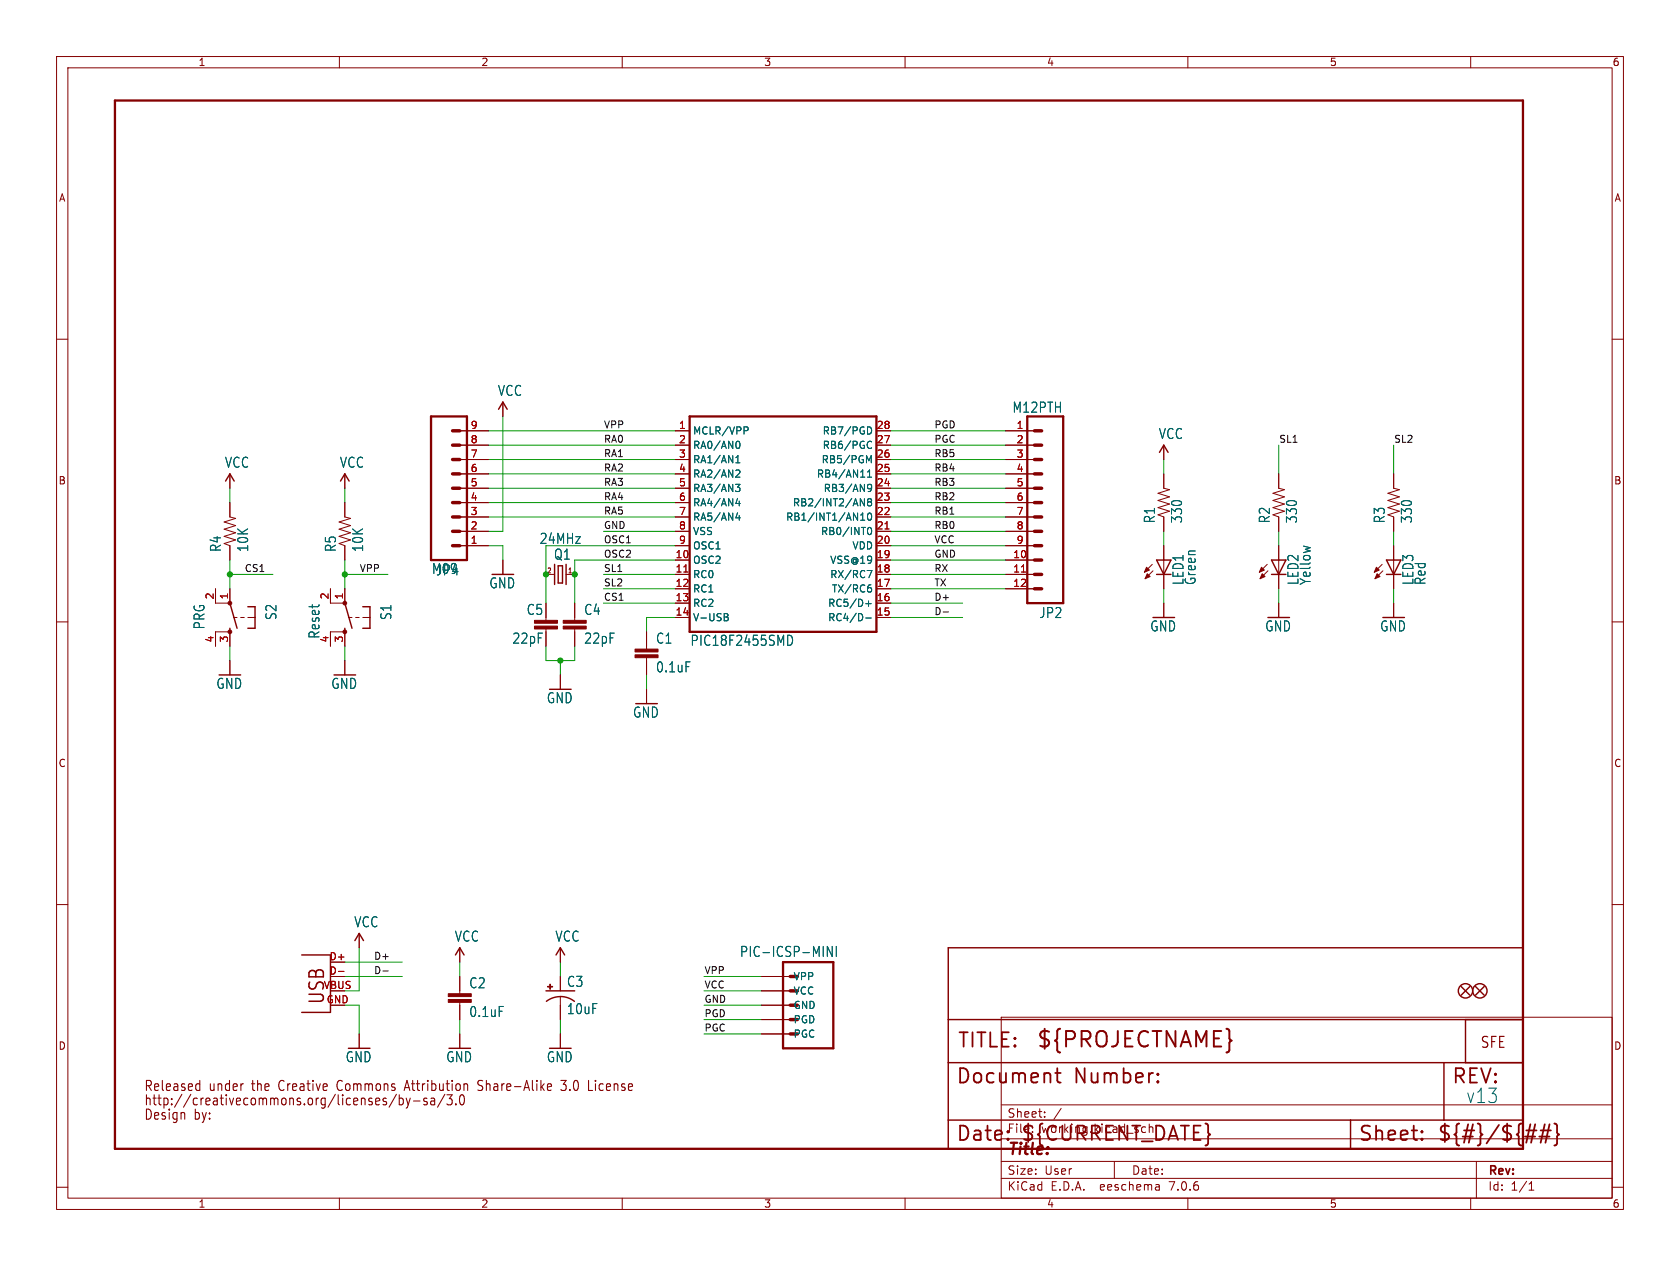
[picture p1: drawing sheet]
<svg xmlns="http://www.w3.org/2000/svg" width="297mm" height="224mm" viewBox="0 0 297 224" stroke-linecap="round" stroke-linejoin="round" font-family="sans-serif">
<g fill="none" stroke="#840000" stroke-width=".18">
<path d="M10 10h277v203.9h-277zM12 12h273v199.9h-273zM60 10v2M110 10v2M160 10v2M210 10v2M260 10v2M10 60h2M285 60h2M81.3 78.7h5.1M81.3 76.2h5.1M88.9 71.1v2.6"/>
<path d="M119.4 78.7h2.5M119.4 76.2h2.5M154.9 78.7h2.6M154.9 76.2h2.6M177.8 78.7h5.1M177.8 76.2h5.1M205.7 78.7v2.6M40.6 83.8v2.6M40.6 88.9v2.5l1.1 .3-2.1 .6 2.1 .7-2.1 .6 2.1 .6-2.1 .7 2.1 .6-2.1 .6 1 .4v2.6M61 83.8v2.6M61 88.9v2.5l1 .3-2.1 .6 2.1 .7-2.1 .6 2.1 .6-2.1 .7 2.1 .6-2.1 .6 1.1 .4v2.6M81.3 96.5h5.1"/>
<path d="M81.3 94h5.1M81.3 91.4h5.1M81.3 88.9h5.1M81.3 86.4h5.1M81.3 83.8h5.1M81.3 81.3h5.1M88.9 99.1v2.5M119.4 96.5h2.5M119.4 94h2.5M119.4 91.4h2.5M119.4 88.9h2.5M119.4 86.4h2.5"/>
<path d="M119.4 83.8h2.5M119.4 81.3h2.5M119.4 99.1h2.5M154.9 96.5h2.6M154.9 94h2.6M154.9 91.4h2.6M154.9 88.9h2.6M154.9 86.4h2.6M154.9 83.8h2.6M154.9 81.3h2.6M154.9 99.1h2.6M177.8 96.5h5.1"/>
<path d="M177.8 94h5.1M177.8 91.4h5.1M177.8 88.9h5.1M177.8 86.4h5.1M177.8 83.8h5.1M177.8 81.3h5.1M177.8 99.1h5.1M203.7 99.8l-1.4 1.4M205.7 83.8v2.6l1.1 .2-2.1 .6 2.1 .7-2.1 .6 2.1 .7-2.1 .6 2.1 .6-2.1 .7 1 .3v2.6M205.7 96.5v7.6M224 99.8l-1.4 1.4M226.1 83.8v2.6l1 .2-2.1 .6 2.1 .7-2.1 .6 2.1 .7-2.1 .6 2.1 .6-2.1 .7 1.1 .3v2.6"/>
<path d="M226.1 96.5v7.6M244.3 99.8l-1.3 1.4M246.4 83.8v2.6l1 .2-2 .6 2 .7-2 .6 2 .7-2 .6 2 .6-2 .7 1 .3v2.6M246.4 96.5v7.6M10 110h2M38.1 104.1v2.6h2.5v-2.6M38.1 114.3v-2.5h2.5v2.5M40.6 116.8v2.6M41.3 109.2h.6M42.5 109.2h.7M43.8 109.2h1.3M58.4 104.1v2.6h2.6v-2.6"/>
<path d="M58.4 114.3v-2.5h2.6v2.5M61 116.8v2.6M61.6 109.2h.6M62.9 109.2h.6M64.1 109.2h1.3M96.5 101.6h1.5M96.5 106.7v3M96.5 111.3v3M99.1 119.4v2.5M100.1 101.6h1.5M101.6 101.6h.1M101.6 106.7v3"/>
<path d="M101.6 111.3v3M114.3 111.8v3M114.3 116.3v3.1M119.4 101.6h2.5M119.4 106.7h2.5M119.4 109.2h2.5M119.4 104.1h2.5M154.9 101.6h2.6M154.9 106.7h2.6M154.9 109.2h2.6M154.9 104.1h2.6M177.8 101.6h5.1"/>
<path d="M177.8 104.1h5.1M203.8 101l-1.4 1.4M205.7 106.7v2.5M224.2 101l-1.4 1.4M226.1 106.7v2.5M244.5 101l-1.4 1.4M246.4 106.7v2.5M285 110h2M114.3 121.9v2.6M10 160h2M285 160h2M58.4 172.7h2.6"/>
<path d="M63.5 165.1v2.5M81.3 167.6v2.6M81.3 172.7v3.1M81.3 177.3v3M99.1 167.6v2.6M99.1 172.7v2.6M99.1 176.3v4M134.6 172.7h5.1M134.6 175.3h5.1M134.6 177.8h5.1M177 179.9h108v32h-108zM63.5 182.9v2.5"/>
<path d="M81.3 182.9v2.5M99.1 182.9v2.5M134.6 180.3h5.1M134.6 182.9h5.1M177 195.4h108M184.7 197.5v.1M184.7 196.7v.1M187.6 196l-1.3 2M10 210h2M60 211.9v2M110 211.9v2M160 211.9v2"/>
<path d="M177 208.4h108M177 205.4h108M177 201.4h108M197 205.4v3M204.9 209.6l.1 .9M205 210.4l-.2 .1M205 209.9h-.2M210 211.9v2M260 211.9v2M261 205.4v6.5M270.3 210.5h.9M270.3 209.4l.4-.4v1.5"/>
<path d="M285 210h2"/>
</g>
<g fill="none" stroke="#840000" stroke-width=".25">
<path d="M88.1 72.4l.8-1.3 .8 1.3M39.9 85.1l.7-1.3 .8 1.3M60.2 85.1l.8-1.3 .7 1.3M98 99.8v3.6M100.1 99.8v3.6M204.5 99.1h2.5l-1.3 2.5zM205 80l.7-1.3 .8 1.3M224.8 99.1h2.5l-1.2 2.5zM245.1 99.1h2.5l-1.2 2.5zM40.6 106.7l1.3 4.4M40.6 111.1v.7M43.8 107.3h1.3v3.8h-1.3"/>
<path d="M61 106.7l1.2 4.4M61 111.1v.7M64.1 107.3h1.3v3.8h-1.3M98.7 100.1v3h.7v-3M204.5 101.6h2.5M224.8 101.6h2.5M245.1 101.6h2.5M53.3 168.9h5.1v10.2h-5.1M62.7 166.4l.8-1.3 .8 1.3M80.5 168.9l.8-1.3 .7 1.3M96.5 175.3h5.1M96.6 177.1a4.1 4.1 0 0 1 4.9 0"/>
<path d="M98.3 168.9l.8-1.3 .7 1.3M167.6 167.6h101.6v35.6h-101.6zM258.3 174.5l1.5 1.5M259.8 174.5l-1.5 1.5M260.9 174.5l1.5 1.5M262.4 174.5l-1.5 1.5M167.6 198.1h101.6M167.6 180.3h101.6M167.6 188h101.6M238.8 198.1v5.1M255.3 188v10.1M259.1 180.3v7.7"/>
<circle cx="259.1" cy="175.3" r="1.27"/>
<circle cx="261.6" cy="175.3" r="1.27"/>
</g>
<g fill="none" stroke="#840000" stroke-width=".32">
<path d="M186.5 189.8h1M186.9 188.9v2.2l.1 .3 .5 .1M204.7 191.2l.1 .2-.1 .1M204.7 191.2l-.1 .2 .1 .1M204.7 189.9v.2M204.7 191.2v.3M204.7 189.9l.1 .1-.1 .1M204.7 189.9l-.1 .1 .1 .1M269.8 199.9h1.8M271.4 198.9l-.7 3.2M272.4 199.9h1.8M273.1 198.9l-.7 3.2"/>
<path d="M273.9 198.9l-.7 3.2M274.8 198.7l.3 .2 .2 .2v1.2l.3 .4-.3 .3v1.2l-.2 .3-.3 .1M178.2 201.4l.1 .1-.1 .1M251.4 201.4l.1 .1-.1 .1M251.4 201.4l-.1 .1 .1 .1M251.4 200.1v.2M251.4 201.4v.2M251.4 200.1l.1 .1-.1 .1M251.4 200.1l-.1 .1 .1 .1M269.6 201h1.8M272.1 201h1.8"/>
</g>
<path d="M156.5 93.6h.7M120.9 101.2h.7M180.6 101.2h.7M59.8 171.8h1" fill="none" stroke="#a90000" stroke-width=".18"/>
<g fill="#840000" stroke="#840000" stroke-width=".18">
<path d="M96.8 174.5h.9v.1h-.9z"/>
<path d="M97.2 174.1h.1v.9h-.1z"/>
<path d="M99.6 110.7h4v.6h-4z"/>
<path d="M99.6 109.7h4v.5h-4z"/>
<path d="M94.5 110.7h4.1v.6h-4.1z"/>
<path d="M94.5 109.7h4.1v.5h-4.1z"/>
<path d="M79.2 176.8h4.1v.5h-4.1z"/>
<path d="M79.2 175.8h4.1v.5h-4.1z"/>
<path d="M112.3 115.8h4v.5h-4z"/>
<path d="M112.3 114.8h4v.5h-4z"/>
<path d="M223 100.3l.5 .5-.9 .4z"/>
<path d="M223.1 101.5l.5 .5-.8 .4z"/>
<path d="M243.3 100.3l.5 .5-.8 .4z"/>
<path d="M243.5 101.5l.5 .5-.9 .4z"/>
<path d="M202.7 100.3l.5 .5-.9 .4z"/>
<path d="M202.8 101.5l.5 .5-.9 .4z"/>
<circle cx="40.6" cy="106.7" r=".33"/>
<circle cx="40.6" cy="111.8" r=".33"/>
<circle cx="61" cy="106.7" r=".33"/>
<circle cx="61" cy="111.8" r=".33"/>
</g>
<g fill="none" stroke="#840000" stroke-width=".19">
<path d="M34.9 191.7l.4 .1M35.3 191.1v1.8M35.3 192.8l-.4 .1M70.1 193.6l-1.3 2.2M70.6 193.6v1.8M70.6 194.3l.4-.1 .3 .4v.5l-.1 .2h-.6M71.6 192.4h.7M71.8 194.2l.4 1.2M72 191.1l-.6 1.8M72.2 195.4l-.2 .4-.2 .2M72.5 194.2l-.3 1.2M73.1 194.7h1.2"/>
<path d="M75.5 194.3l-.4-.1a.31 .31 0 0 0-.2 .3 .31 .31 0 0 0 .2 .3h.2a.31 .31 0 0 1 .3 .3 .31 .31 0 0 1-.3 .3l-.4-.1M76.2 194.3h.6v1.1M76.8 194.7h-.5a.37 .37 0 0 0-.2 .4 .37 .37 0 0 0 .2 .3l.5-.1M78.6 193.6l-1.3 2.2M79.9 193.6l-.5 .7a.41 .41 0 0 1 .5 .4l-.1 .6-.6 .1-.2-.1M80.6 195.3v.1M81.3 194l-.1 .7 .2 .6 .2 .1 .3-.1 .1-.2v-1.1M84.5 192.8l.5 .1M85.1 191.1h-.3l-.3 .3 .1 .5 .4 .1M97.3 191.7l.1 .1 .1 .3-.7 .2M97.4 192.8l-.1 .1M99.2 192.7l.2 .2 .5-.1"/>
<path d="M99.2 191.1h.9l-.5 .7 .3 .1M104 192.9h.8"/>
</g>
<path d="M20.3 17.8h248.9v185.4h-248.9zM76.2 73.7h6.3v25.4h-6.3zM121.9 73.7h33v38.1h-33zM181.6 73.7h6.4v33h-6.4zM138.4 170.2h8.9v15.2h-8.9z" fill="none" stroke="#840000" stroke-width=".41"/>
<g fill="none" stroke="#840000" stroke-width=".61">
<path d="M80 78.7h1.3M80 76.2h1.3M182.9 78.7h1.2M182.9 76.2h1.2M80 96.5h1.3M80 94h1.3M80 91.4h1.3M80 88.9h1.3M80 86.4h1.3M80 83.8h1.3M80 81.3h1.3M182.9 96.5h1.2"/>
<path d="M182.9 94h1.2M182.9 91.4h1.2M182.9 88.9h1.2M182.9 86.4h1.2M182.9 83.8h1.2M182.9 81.3h1.2M182.9 99.1h1.2M182.9 101.6h1.2M182.9 104.1h1.2M139.7 182.9h1.3M139.7 180.3h1.3"/>
</g>
<g fill="none" stroke="#006464" stroke-width=".18">
<path d="M130.3 78.1l.1-.1a.68 .68 0 0 1 .4 .7 .68 .68 0 0 1-.4 .6h-.1M131.5 75.5h.5l.3 .3-.2 .3-.6 .1M153.4 75.5a.64 .64 0 0 1 .7 .6 .64 .64 0 0 1-.7 .7M153.5 78.1l.3-.1 .3 .2M154.1 79.2l-.3 .1h-.3M130 85.7h.8l-.4 .5 .4 .1v.4l-.2 .2h-.4M130.1 81.9h.7M130.1 81l.4-.4v1.3M130.3 83.1l.4 .1 .1 .3-.8 .9h.8M130.4 88.1l-.3 1h.8M130.4 90.7l-.3 .9h.8M130.7 88.6v.9"/>
<path d="M130.7 91.2v.8M152.1 88.2l.7 1.3v-1.3M152.2 92h.7M152.2 91.1l.3-.4v1.3M153.4 84.4h.7M153.4 83.5l.3-.4v1.3M153.4 85.8l.2-.1 .4 .1a.84 .84 0 0 1-.3 1.1h-.2M153.5 90.9l.2-.2a.68 .68 0 0 1 .4 .7 .68 .68 0 0 1-.4 .6l-.2-.1-.1-.4zM153.5 93.4l.2-.1a.68 .68 0 0 1 .4 .6 .68 .68 0 0 1-.4 .7l-.2-.2-.1-.3zM153.6 88.8l-.2-.3 .2-.3h.2l.3 .3-.3 .3M153.6 88.8l-.2 .2v.4l.2 .1 .4-.1 .1-.2v-.2l-.3-.2M153.6 88.8h.2"/>
<path d="M153.6 81.5l.4-.9v1.3M154.1 86.2l-.3 .3-.4-.2M128 108.5l.6 .2 .1 .2-.2 .2M128 109.1h.5M128.5 109.1l.3 .3-.1 .3-.7 .1M139.3 112.4a.94 .94 0 0 1 .8 .6 .94 .94 0 0 1-.3 1.1h-.5zM153.1 109.3h.9M153.1 106.8h.9M153.3 100.9h.9l-.6 1.3M153.5 106.3v1M153.6 103.9l.4 .1 .1 .2-.1 .4-.4 .1M153.7 103.4h.3"/>
<path d="M147.1 167.4v1.8l-.8-1.8v1.8M147.8 167.4v1.8"/>
</g>
<path d="M166.7 108.2h1M67.7 171.7h.9" fill="none" stroke="#0f0f0f" stroke-width=".18"/>
<g fill="none" stroke="#009600" stroke-width=".18">
<path d="M86.4 78.7h33M86.4 76.2h33M88.9 73.7v20.3h-2.5M157.5 78.7h20.3M157.5 76.2h20.3M226.1 78.7v5.1M246.4 78.7v5.1M40.6 86.4v2.5M40.6 99.1v5M61 86.4v2.5M61 99.1v5M86.4 96.5h2.5v2.6"/>
<path d="M86.4 83.8h33M86.4 86.4h33M86.4 81.3h33M86.4 88.9h33M86.4 91.4h33M106.7 94h12.7M119.4 96.5h-22.9v10.2M119.4 99.1h-17.8v7.6M157.5 96.5h20.3M157.5 99.1h20.3M157.5 83.8h20.3M157.5 86.4h20.3"/>
<path d="M157.5 81.3h20.3M157.5 88.9h20.3M157.5 94h20.3M157.5 91.4h20.3M205.7 81.3v2.5M205.7 94v2.5M226.1 94v2.5M246.4 94v2.5M40.6 101.6h7.7M40.6 114.3v2.5M61 101.6h7.6M61 114.3v2.5"/>
<path d="M96.5 114.3v2.5h5.1v-2.5M99.1 116.8v2.6M106.7 106.7h12.7M106.7 104.1h12.7M106.7 101.6h12.7M114.3 119.4v2.5M119.4 109.2h-5.1v2.6M157.5 106.7h12.7M157.5 109.2h12.7M157.5 104.1h20.3M157.5 101.6h20.3M205.7 104.1v2.6"/>
<path d="M226.1 104.1v2.6M246.4 104.1v2.6M61 177.8h2.5v5.1M61 170.2h10.1M61 172.7h10.1M63.5 167.6v7.7h-2.5M81.3 170.2v2.5M99.1 170.2v2.5M124.5 175.3h10.1M124.5 177.8h10.1M124.5 172.7h10.1M81.3 180.3v2.6"/>
<path d="M99.1 180.3v2.6M124.5 180.3h10.1M124.5 182.9h10.1"/>
</g>
<g fill="#009600" stroke="#009600" stroke-width=".18">
<circle cx="101.6" cy="101.6" r=".46"/>
<circle cx="99.1" cy="116.8" r=".46"/>
<circle cx="96.5" cy="101.6" r=".46"/>
<circle cx="61" cy="101.6" r=".46"/>
<circle cx="40.6" cy="101.6" r=".46"/>
</g>
<text font-size="3.8" fill="#840000" x="183.1" y="185.7">${PROJECTNAME}</text>
<g font-size="3.5" fill="#840000">
<text x="57.7" y="177.8" transform="rotate(-90 57.7 177.8)">USB</text>
<text x="169.2" y="185.7">TITLE:</text>
<text x="168.9" y="192.1">Document</text>
<text x="189.9" y="192.1">Number:</text>
<text x="256.5" y="192.1">REV:</text>
<text x="168.9" y="202.2">Date:</text>
<text x="180.3" y="202.2">${CURRENT_DATE}</text>
<text x="240" y="202.2">Sheet:</text>
<text x="254" y="202.2">${#}/${##}</text>
</g>
<text font-size="3.5" fill="#0000c2" x="259.1" y="195.3">v13</text>
<text font-size="2.8" fill="#840000" x="178" y="204.8">Title:</text>
<text font-size="2.7" fill="#840000" x="261.6" y="185.6">SFE</text>
<g font-size="2.5" fill="#006464">
<text x="87.9" y="70.2">VCC</text>
<text x="178.9" y="73.2">M12PTH</text>
<text x="204.8" y="77.9">VCC</text>
<text x="39.7" y="82.9">VCC</text>
<text x="60" y="82.9">VCC</text>
<text x="204.4" y="92.7" transform="rotate(-90 204.4 92.7)">R1</text>
<text x="209.2" y="92.7" transform="rotate(-90 209.2 92.7)">330</text>
<text x="224.7" y="92.7" transform="rotate(-90 224.7 92.7)">R2</text>
<text x="229.5" y="92.7" transform="rotate(-90 229.5 92.7)">330</text>
<text x="245" y="92.7" transform="rotate(-90 245 92.7)">R3</text>
<text x="249.8" y="92.7" transform="rotate(-90 249.8 92.7)">330</text>
<text x="39.3" y="97.7" transform="rotate(-90 39.3 97.7)">R4</text>
<text x="44.1" y="97.7" transform="rotate(-90 44.1 97.7)">10K</text>
<text x="59.6" y="97.7" transform="rotate(-90 59.6 97.7)">R5</text>
<text x="64.4" y="97.7" transform="rotate(-90 64.4 97.7)">10K</text>
<text x="77" y="102">JP4</text>
<text x="95.3" y="96.4">24MHz</text>
<text x="97.8" y="99.2">Q1</text>
<text x="86.4" y="104.3">GND</text>
<text x="209.4" y="103.6" transform="rotate(-90 209.4 103.6)">LED1</text>
<text x="211.6" y="103.6" transform="rotate(-90 211.6 103.6)">Green</text>
<text x="229.8" y="103.6" transform="rotate(-90 229.8 103.6)">LED2</text>
<text x="231.9" y="103.6" transform="rotate(-90 231.9 103.6)">Yellow</text>
<text x="250.1" y="103.6" transform="rotate(-90 250.1 103.6)">LED3</text>
<text x="252.2" y="103.6" transform="rotate(-90 252.2 103.6)">Red</text>
<text x="36.4" y="111.4" transform="rotate(-90 36.4 111.4)">PRG</text>
<text x="49.1" y="109.8" transform="rotate(-90 49.1 109.8)">S2</text>
<text x="56.7" y="113.1" transform="rotate(-90 56.7 113.1)">Reset</text>
<text x="69.4" y="109.8" transform="rotate(-90 69.4 109.8)">S1</text>
<text x="93" y="109">C5</text>
<text x="103.2" y="109">C4</text>
<text x="183.6" y="109.5">JP2</text>
<text x="203.3" y="111.9">GND</text>
<text x="223.6" y="111.9">GND</text>
<text x="243.9" y="111.9">GND</text>
<text x="90.5" y="114.1">22pF</text>
<text x="103.2" y="114.1">22pF</text>
<text x="115.9" y="114.1">C1</text>
<text x="115.9" y="119.1">0.1uF</text>
<text x="122" y="114.4">PIC18F2455SMD</text>
<text x="38.2" y="122.1">GND</text>
<text x="58.5" y="122.1">GND</text>
<text x="96.6" y="124.6">GND</text>
<text x="111.8" y="127.1">GND</text>
<text x="62.5" y="164.2">VCC</text>
<text x="80.3" y="166.8">VCC</text>
<text x="98.1" y="166.8">VCC</text>
<text x="130.7" y="169.5">PIC-ICSP-MINI</text>
<text x="82.9" y="175">C2</text>
<text x="100.1" y="174.8">C3</text>
<text x="100.1" y="179.6">10uF</text>
<text x="82.9" y="180.1">0.1uF</text>
<text x="61" y="188.1">GND</text>
<text x="78.8" y="188.1">GND</text>
<text x="96.6" y="188.1">GND</text>
</g>
<g font-size="2.5" fill="#840000">
<text x="25.4" y="193.2">Released</text>
<text x="25.4" y="195.8">http://creativecommons.org/licenses/by-sa/3.0</text>
<text x="37" y="193.2">under</text>
<text x="44.7" y="193.2">the</text>
<text x="49.7" y="193.2">Creative</text>
<text x="60.2" y="193.2">Commons</text>
<text x="72.5" y="193.2">Attribution</text>
<text x="85.6" y="193.2">Share-Alike</text>
<text x="100.7" y="193.2">3.0</text>
<text x="105.7" y="193.2">License</text>
<text x="25.4" y="198.3">Design</text>
<text x="34.3" y="198.3">by:</text>
</g>
<g font-size="2.1" fill="#840000">
<text x="178" y="197.9">Sheet:</text>
<text x="178" y="200.6">File:</text>
<text x="184.1" y="200.6">working.kicad_sch</text>
<text x="178" y="208">Size:</text>
<text x="184.7" y="208">User</text>
<text x="200" y="208">Date:</text>
<text x="263" y="208.2">Rev:</text>
<text x="178" y="210.8">KiCad</text>
<text x="185.7" y="210.8">E.D.A.</text>
<text x="194.6" y="210.8">eeschema</text>
<text x="207" y="210.8">7.0.6</text>
<text x="263" y="210.8">Id:</text>
<text x="267.1" y="210.8">1/1</text>
</g>
<g font-size="1.8" fill="#840000">
<text x="35" y="11.9">1</text>
<text x="85" y="11.9">2</text>
<text x="135" y="11.9">3</text>
<text x="185" y="11.9">4</text>
<text x="235" y="11.9">5</text>
<text x="285" y="11.9">6</text>
<text x="10.3" y="35.9">A</text>
<text x="285.3" y="35.9">A</text>
<text x="10.3" y="85.9">B</text>
<text x="285.3" y="85.9">B</text>
<text x="10.3" y="135.9">C</text>
<text x="285.3" y="135.9">C</text>
<text x="10.3" y="185.9">D</text>
<text x="285.3" y="185.9">D</text>
<text x="35" y="213.8">1</text>
<text x="85" y="213.8">2</text>
<text x="135" y="213.8">3</text>
<text x="185" y="213.8">4</text>
<text x="235" y="213.8">5</text>
<text x="285" y="213.8">6</text>
</g>
<g font-size="1.8" fill="#a90000">
<text x="83.1" y="75.9">9</text>
<text x="119.9" y="75.9">1</text>
<text x="154.9" y="75.9">28</text>
<text x="179.6" y="75.9">1</text>
<text x="83.1" y="83.6">6</text>
<text x="83.1" y="81">7</text>
<text x="83.1" y="78.5">8</text>
<text x="119.9" y="78.5">2</text>
<text x="119.9" y="81">3</text>
<text x="119.9" y="83.6">4</text>
<text x="154.9" y="83.6">25</text>
<text x="154.9" y="81">26</text>
<text x="154.9" y="78.5">27</text>
<text x="179.6" y="78.5">2</text>
<text x="179.6" y="81">3</text>
<text x="179.6" y="83.6">4</text>
<text x="83.1" y="88.6">4</text>
<text x="83.1" y="86.1">5</text>
<text x="119.9" y="86.1">5</text>
<text x="119.9" y="88.6">6</text>
<text x="154.9" y="88.6">23</text>
<text x="154.9" y="86.1">24</text>
<text x="179.6" y="86.1">5</text>
<text x="179.6" y="88.6">6</text>
<text x="83.1" y="93.7">2</text>
<text x="83.1" y="91.2">3</text>
<text x="119.9" y="91.2">7</text>
<text x="119.9" y="93.7">8</text>
<text x="154.9" y="93.7">21</text>
<text x="154.9" y="91.2">22</text>
<text x="179.6" y="91.2">7</text>
<text x="179.6" y="93.7">8</text>
<text x="83.1" y="96.3">1</text>
<text x="119.3" y="98.8">10</text>
<text x="119.3" y="101.3">11</text>
<text x="119.9" y="96.3">9</text>
<text x="154.9" y="101.3">18</text>
<text x="154.9" y="98.8">19</text>
<text x="154.9" y="96.3">20</text>
<text x="179" y="98.8">10</text>
<text x="179" y="101.3">11</text>
<text x="179.6" y="96.3">9</text>
<text x="37.8" y="106.1" transform="rotate(-90 37.8 106.1)">2</text>
<text x="40.4" y="106.1" transform="rotate(-90 40.4 106.1)">1</text>
<text x="58.2" y="106.1" transform="rotate(-90 58.2 106.1)">2</text>
<text x="60.7" y="106.1" transform="rotate(-90 60.7 106.1)">1</text>
<text x="119.3" y="103.9">12</text>
<text x="119.3" y="106.4">13</text>
<text x="154.9" y="106.4">16</text>
<text x="154.9" y="103.9">17</text>
<text x="179" y="103.9">12</text>
<text x="37.8" y="113.7" transform="rotate(-90 37.8 113.7)">4</text>
<text x="40.4" y="113.7" transform="rotate(-90 40.4 113.7)">3</text>
<text x="58.2" y="113.7" transform="rotate(-90 58.2 113.7)">4</text>
<text x="60.7" y="113.7" transform="rotate(-90 60.7 113.7)">3</text>
<text x="119.3" y="109">14</text>
<text x="154.9" y="109">15</text>
<text x="58.2" y="169.9">D+</text>
<text x="58.2" y="172.5">D-</text>
<text x="57.1" y="175">VBUS</text>
<text x="57.7" y="177.5">GND</text>
</g>
<g font-size="1.8" fill="#006464">
<text x="122.4" y="77.1">MCLR/VPP</text>
<text x="145.3" y="77.1">RB7/PGD</text>
<text x="122.4" y="79.6">RA0/AN0</text>
<text x="122.4" y="82.1">RA1/AN1</text>
<text x="145.2" y="82.1">RB5/PGM</text>
<text x="145.3" y="79.6">RB6/PGC</text>
<text x="122.4" y="84.7">RA2/AN2</text>
<text x="122.4" y="87.2">RA3/AN3</text>
<text x="122.4" y="89.8">RA4/AN4</text>
<text x="140.1" y="89.8">RB2/INT2/AN8</text>
<text x="144.3" y="84.7">RB4/AN11</text>
<text x="145.5" y="87.2">RB3/AN9</text>
<text x="122.4" y="92.3">RA5/AN4</text>
<text x="122.4" y="94.8">VSS</text>
<text x="138.9" y="92.3">RB1/INT1/AN10</text>
<text x="145" y="94.8">RB0/INT0</text>
<text x="122.4" y="99.9">OSC2</text>
<text x="122.4" y="97.4">OSC1</text>
<text x="146.7" y="99.9">VSS@19</text>
<text x="150.6" y="97.4">VDD</text>
<text x="122.4" y="102.5">RC0</text>
<text x="122.4" y="105">RC1</text>
<text x="122.4" y="107.5">RC2</text>
<text x="146.3" y="107.5">RC5/D+</text>
<text x="146.7" y="102.5">RX/RC7</text>
<text x="147" y="105">TX/RC6</text>
<text x="122.4" y="110.1">V-USB</text>
<text x="146.3" y="110.1">RC4/D-</text>
<text x="140.2" y="173.6">VPP</text>
<text x="140.2" y="176.1">VCC</text>
<text x="140.2" y="178.7">GND</text>
<text x="140.2" y="181.2">PGD</text>
<text x="140.2" y="183.7">PGC</text>
</g>
<g font-size="1.7" fill="#0f0f0f">
<text x="106.7" y="75.9">VPP</text>
<text x="165.1" y="75.9">PGD</text>
<text x="106.7" y="83.5">RA2</text>
<text x="106.7" y="78.4">RA0</text>
<text x="106.7" y="80.9">RA1</text>
<text x="165.1" y="83.5">RB4</text>
<text x="165.1" y="80.9">RB5</text>
<text x="165.1" y="78.4">PGC</text>
<text x="226.1" y="78.4">SL1</text>
<text x="246.4" y="78.4">SL2</text>
<text x="106.7" y="88.6">RA4</text>
<text x="106.7" y="86">RA3</text>
<text x="165.1" y="86">RB3</text>
<text x="165.1" y="88.6">RB2</text>
<text x="106.7" y="91.1">RA5</text>
<text x="106.7" y="93.6">GND</text>
<text x="165.1" y="91.1">RB1</text>
<text x="165.1" y="93.6">RB0</text>
<text x="43.2" y="101.3">CS1</text>
<text x="63.5" y="101.3">VPP</text>
<text x="106.7" y="101.3">SL1</text>
<text x="106.7" y="96.2">OSC1</text>
<text x="106.7" y="98.7">OSC2</text>
<text x="165.1" y="96.2">VCC</text>
<text x="165.1" y="101.3">RX</text>
<text x="165.1" y="98.7">GND</text>
<text x="106.7" y="103.8">SL2</text>
<text x="106.7" y="106.3">CS1</text>
<text x="165.1" y="106.3">D+</text>
<text x="165.1" y="103.8">TX</text>
<text x="165.1" y="108.9">D-</text>
<text x="66" y="172.4">D-</text>
<text x="66" y="169.8">D+</text>
<text x="124.5" y="172.4">VPP</text>
<text x="124.5" y="174.9">VCC</text>
<text x="124.5" y="180">PGD</text>
<text x="124.5" y="177.5">GND</text>
<text x="124.5" y="182.5">PGC</text>
</g>
<g font-size="1.2" fill="#840000">
<text x="96.6" y="101.6">2</text>
<text x="100.3" y="101.6">1</text>
</g>
</svg>
